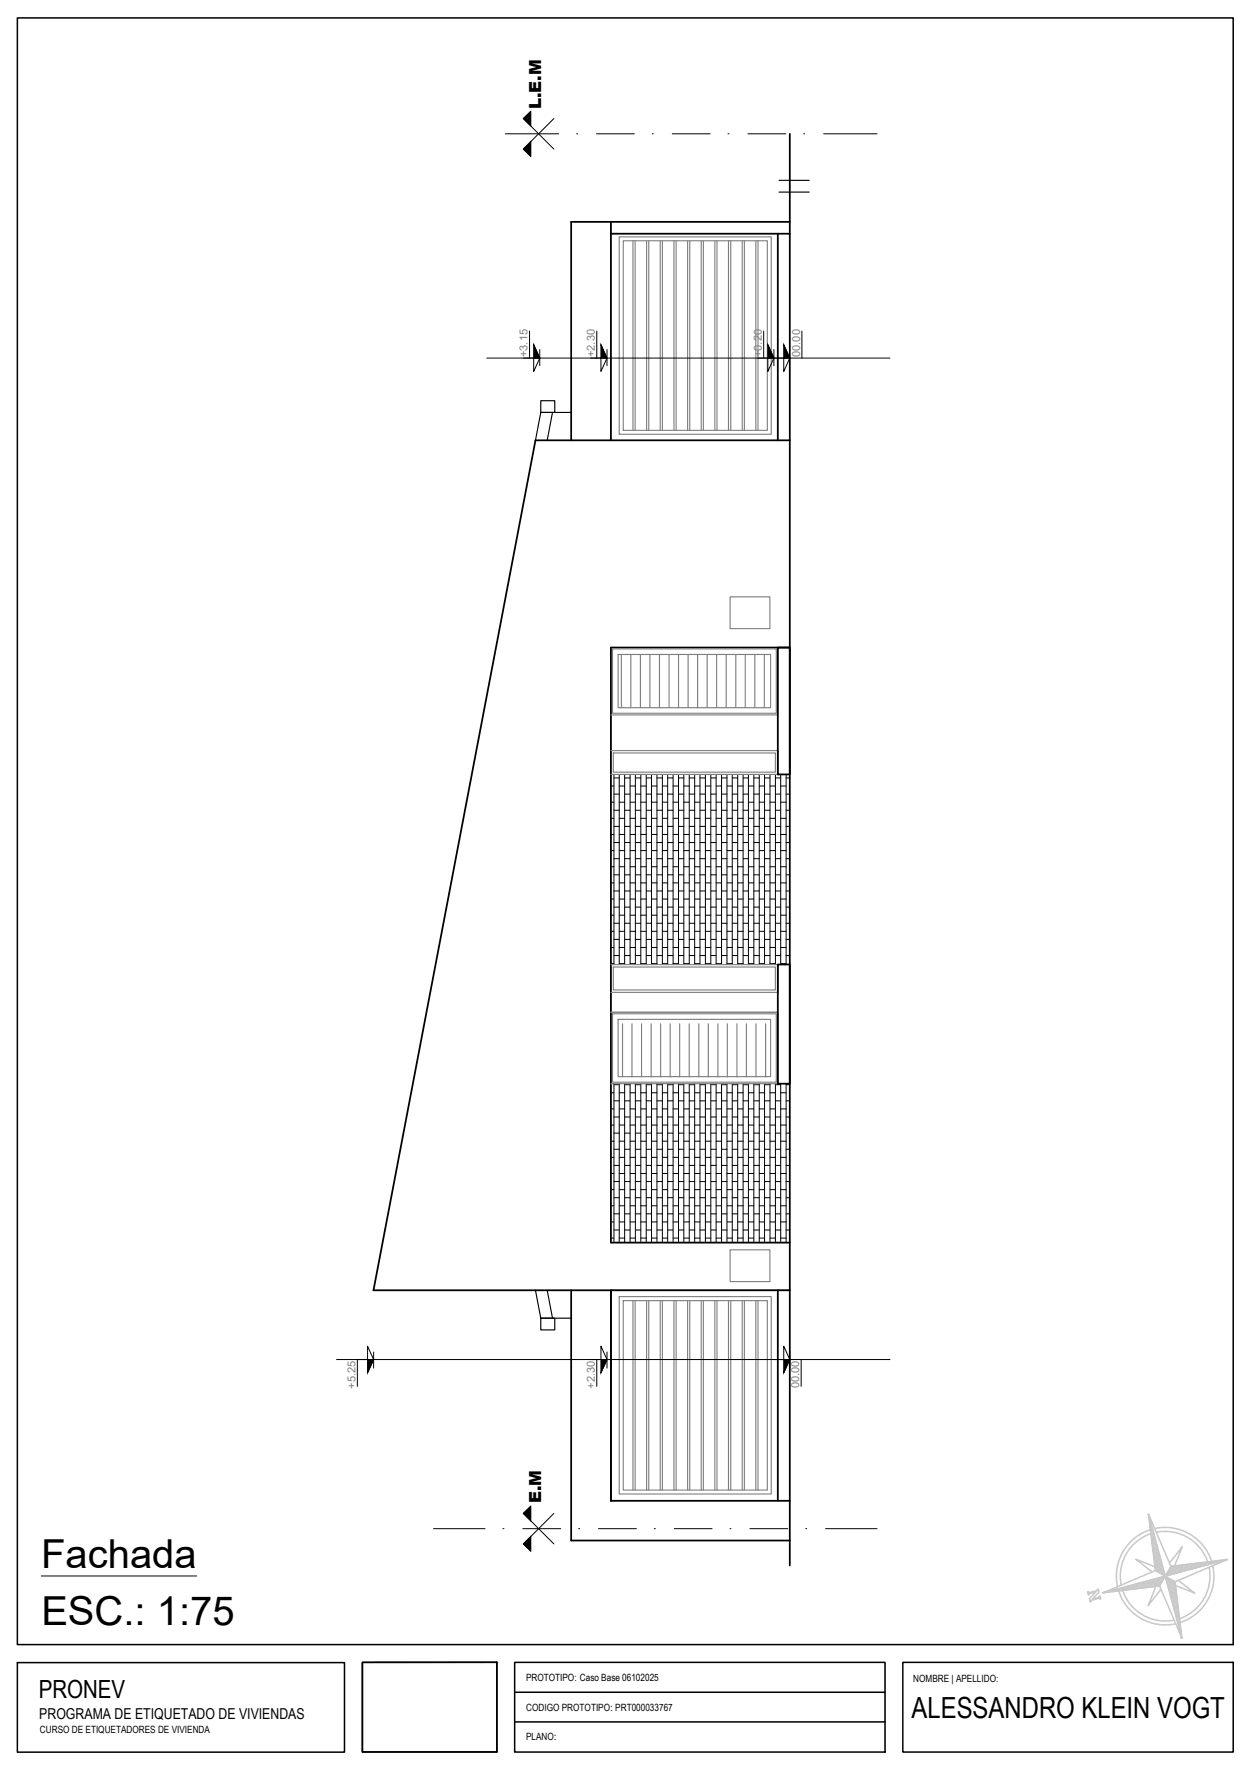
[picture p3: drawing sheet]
<svg xmlns="http://www.w3.org/2000/svg" width="210mm" height="297mm" viewBox="0 0 210 297" stroke-linecap="round" stroke-linejoin="round" font-family="sans-serif">
<!-- layer: Ejes -->
<g fill="none" stroke="#000" stroke-width=".17">
<path d="M84.8 22.5h8.9M96.9 22.5h.1M100.1 22.5h6.3M109.6 22.5h.1M112.8 22.5h6.3M122.3 22.5h.1M125.5 22.5h6.3M135 22.5h.1M138.2 22.5h9M72.7 256.5h8.7M84.6 256.5h.1M87.7 256.5h6.4"/>
<path d="M97.3 256.5h.1M100.4 256.5h6.4M110 256.5h.1M113.1 256.5h6.4M122.7 256.5h.1M125.8 256.5h6.4M135.4 256.5h.1M138.5 256.5h8.7"/>
</g>
<!-- layer: Cotas -->
<g fill="none" stroke="#000" stroke-width=".17">
<path d="M88.9 55.6v4.5M89.5 57.8l1.1 2.3M90.6 58.7v2.7M100.1 55.6v4.5M100.8 57.8l1 2.3M101.8 58.7v2.7M128.1 55.6v4.5M128.8 57.8l1.1 2.3M129.9 58.7v2.7M131.5 57.8l1 2.3M134.5 55.6v4.5M81.7 60.1h67.6"/>
<path d="M87.8 60.1h2.8l-1.1 2.2v-2.2M99.1 60.1h2.7l-1 2.2v-2.2M127.1 60.1h2.8l-1.1 2.2v-2.2M129.8 60.1h2.7l-1 2.2v-2.2M102.5 137.3h.5M102.5 134.6h.5M102.5 131.9h.5M103 130v31.9M103 138.7h.9M103 136h.9M103 133.3h.9M103 130.6h.9"/>
<path d="M103.9 130v31.9M103.9 137.3h.9M103.9 134.6h.9M103.9 131.9h.9M104.8 130v31.9M104.8 138.7h.9M104.8 136h.9M104.8 133.3h.9M104.8 130.6h.9M105.7 130v31.9M105.7 137.3h.9M105.7 134.6h.9"/>
<path d="M105.7 131.9h.9M106.6 130v31.9M106.6 138.7h.9M106.6 136h.9M106.6 133.3h.9M106.6 130.6h.9M107.5 130v31.9M107.5 137.3h.9M107.5 134.6h.9M107.5 131.9h.9M108.4 130v31.9M108.4 138.7h.9"/>
<path d="M108.4 136h.9M108.4 133.3h.9M108.4 130.6h.9M109.3 130v31.9M109.3 137.3h.9M109.3 134.6h.9M109.3 131.9h.9M110.2 130v31.9M110.2 138.7h.9M110.2 136h.9M110.2 133.3h.9M110.2 130.6h.9"/>
<path d="M111.1 130v31.9M111.1 137.3h.9M111.1 134.6h.9M111.1 131.9h.9M112 130v31.9M112 138.7h.9M112 136h.9M112 133.3h.9M112 130.6h.9M112.9 130v31.9M112.9 137.3h.9M112.9 134.6h.9"/>
<path d="M112.9 131.9h.9M113.8 130v31.9M113.8 138.7h.9M113.8 136h.9M113.8 133.3h.9M113.8 130.6h.9M114.7 130v31.9M114.7 137.3h.9M114.7 134.6h.9M114.7 131.9h.9M115.6 130v31.9M115.6 138.7h1"/>
<path d="M115.6 136h1M115.6 133.3h1M115.6 130.6h1M116.6 130v31.9M116.6 137.3h.8M116.6 134.6h.8M116.6 131.9h.8M117.4 130v31.9M117.4 138.7h1M117.4 136h1M117.4 133.3h1M117.4 130.6h1"/>
<path d="M118.4 130v31.9M118.4 137.3h.9M118.4 134.6h.9M118.4 131.9h.9M119.3 130v31.9M119.3 138.7h.9M119.3 136h.9M119.3 133.3h.9M119.3 130.6h.9M120.2 130v31.9M120.2 137.3h.9M120.2 134.6h.9"/>
<path d="M120.2 131.9h.9M121.1 130v31.9M121.1 138.7h.9M121.1 136h.9M121.1 133.3h.9M121.1 130.6h.9M122 130v31.9M122 137.3h.9M122 134.6h.9M122 131.9h.9M122.9 130v31.9M122.9 138.7h.9"/>
<path d="M122.9 136h.9M122.9 133.3h.9M122.9 130.6h.9M123.8 130v31.9M123.8 137.3h.9M123.8 134.6h.9M123.8 131.9h.9M124.7 130v31.9M124.7 138.7h.9M124.7 136h.9M124.7 133.3h.9M124.7 130.6h.9"/>
<path d="M125.6 130v31.9M125.6 137.3h.9M125.6 134.6h.9M125.6 131.9h.9M126.5 130v31.9M126.5 138.7h.9M126.5 136h.9M126.5 133.3h.9M126.5 130.6h.9M127.4 130v31.9M127.4 137.3h.9M127.4 134.6h.9"/>
<path d="M127.4 131.9h.9M128.3 130v31.9M128.3 138.7h.9M128.3 136h.9M128.3 133.3h.9M128.3 130.6h.9M129.2 130v31.9M129.2 137.3h.9M129.2 134.6h.9M129.2 131.9h.9M130.1 130v31.9M130.1 138.7h.9"/>
<path d="M130.1 136h.9M130.1 133.3h.9M130.1 130.6h.9M131 130v31.9M131 137.3h.9M131 134.6h.9M131 131.9h.9M131.9 130v31.9M131.9 138.7h.6M131.9 136h.6M131.9 133.3h.6M131.9 130.6h.6"/>
<path d="M102.5 159h.5M102.5 156.3h.5M102.5 153.6h.5M102.5 150.9h.5M102.5 148.2h.5M102.5 145.5h.5M102.5 142.7h.5M102.5 140h.5M103 157.6h.9M103 154.9h.9M103 152.2h.9M103 149.5h.9"/>
<path d="M103 146.8h.9M103 144.1h.9M103 141.4h.9M103.9 159h.9M103.9 156.3h.9M103.9 153.6h.9M103.9 150.9h.9M103.9 148.2h.9M103.9 145.5h.9M103.9 142.7h.9M103.9 140h.9M104.8 157.6h.9"/>
<path d="M104.8 154.9h.9M104.8 152.2h.9M104.8 149.5h.9M104.8 146.8h.9M104.8 144.1h.9M104.8 141.4h.9M105.7 159h.9M105.7 156.3h.9M105.7 153.6h.9M105.7 150.9h.9M105.7 148.2h.9M105.7 145.5h.9"/>
<path d="M105.7 142.7h.9M105.7 140h.9M106.6 157.6h.9M106.6 154.9h.9M106.6 152.2h.9M106.6 149.5h.9M106.6 146.8h.9M106.6 144.1h.9M106.6 141.4h.9M107.5 159h.9M107.5 156.3h.9M107.5 153.6h.9"/>
<path d="M107.5 150.9h.9M107.5 148.2h.9M107.5 145.5h.9M107.5 142.7h.9M107.5 140h.9M108.4 157.6h.9M108.4 154.9h.9M108.4 152.2h.9M108.4 149.5h.9M108.4 146.8h.9M108.4 144.1h.9M108.4 141.4h.9"/>
<path d="M109.3 159h.9M109.3 156.3h.9M109.3 153.6h.9M109.3 150.9h.9M109.3 148.2h.9M109.3 145.5h.9M109.3 142.7h.9M109.3 140h.9M110.2 157.6h.9M110.2 154.9h.9M110.2 152.2h.9M110.2 149.5h.9"/>
<path d="M110.2 146.8h.9M110.2 144.1h.9M110.2 141.4h.9M111.1 159h.9M111.1 156.3h.9M111.1 153.6h.9M111.1 150.9h.9M111.1 148.2h.9M111.1 145.5h.9M111.1 142.7h.9M111.1 140h.9M112 157.6h.9"/>
<path d="M112 154.9h.9M112 152.2h.9M112 149.5h.9M112 146.8h.9M112 144.1h.9M112 141.4h.9M112.9 159h.9M112.9 156.3h.9M112.9 153.6h.9M112.9 150.9h.9M112.9 148.2h.9M112.9 145.5h.9"/>
<path d="M112.9 142.7h.9M112.9 140h.9M113.8 157.6h.9M113.8 154.9h.9M113.8 152.2h.9M113.8 149.5h.9M113.8 146.8h.9M113.8 144.1h.9M113.8 141.4h.9M114.7 159h.9M114.7 156.3h.9M114.7 153.6h.9"/>
<path d="M114.7 150.9h.9M114.7 148.2h.9M114.7 145.5h.9M114.7 142.7h.9M114.7 140h.9M115.6 157.6h1M115.6 154.9h1M115.6 152.2h1M115.6 149.5h1M115.6 146.8h1M115.6 144.1h1M115.6 141.4h1"/>
<path d="M116.6 159h.8M116.6 156.3h.8M116.6 153.6h.8M116.6 150.9h.8M116.6 148.2h.8M116.6 145.5h.8M116.6 142.7h.8M116.6 140h.8M117.4 157.6h1M117.4 154.9h1M117.4 152.2h1M117.4 149.5h1"/>
<path d="M117.4 146.8h1M117.4 144.1h1M117.4 141.4h1M118.4 159h.9M118.4 156.3h.9M118.4 153.6h.9M118.4 150.9h.9M118.4 148.2h.9M118.4 145.5h.9M118.4 142.7h.9M118.4 140h.9M119.3 157.6h.9"/>
<path d="M119.3 154.9h.9M119.3 152.2h.9M119.3 149.5h.9M119.3 146.8h.9M119.3 144.1h.9M119.3 141.4h.9M120.2 159h.9M120.2 156.3h.9M120.2 153.6h.9M120.2 150.9h.9M120.2 148.2h.9M120.2 145.5h.9"/>
<path d="M120.2 142.7h.9M120.2 140h.9M121.1 157.6h.9M121.1 154.9h.9M121.1 152.2h.9M121.1 149.5h.9M121.1 146.8h.9M121.1 144.1h.9M121.1 141.4h.9M122 159h.9M122 156.3h.9M122 153.6h.9"/>
<path d="M122 150.9h.9M122 148.2h.9M122 145.5h.9M122 142.7h.9M122 140h.9M122.9 157.6h.9M122.9 154.9h.9M122.9 152.2h.9M122.9 149.5h.9M122.9 146.8h.9M122.9 144.1h.9M122.9 141.4h.9"/>
<path d="M123.8 159h.9M123.8 156.3h.9M123.8 153.6h.9M123.8 150.9h.9M123.8 148.2h.9M123.8 145.5h.9M123.8 142.7h.9M123.8 140h.9M124.7 157.6h.9M124.7 154.9h.9M124.7 152.2h.9M124.7 149.5h.9"/>
<path d="M124.7 146.8h.9M124.7 144.1h.9M124.7 141.4h.9M125.6 159h.9M125.6 156.3h.9M125.6 153.6h.9M125.6 150.9h.9M125.6 148.2h.9M125.6 145.5h.9M125.6 142.7h.9M125.6 140h.9M126.5 157.6h.9"/>
<path d="M126.5 154.9h.9M126.5 152.2h.9M126.5 149.5h.9M126.5 146.8h.9M126.5 144.1h.9M126.5 141.4h.9M127.4 159h.9M127.4 156.3h.9M127.4 153.6h.9M127.4 150.9h.9M127.4 148.2h.9M127.4 145.5h.9"/>
<path d="M127.4 142.7h.9M127.4 140h.9M128.3 157.6h.9M128.3 154.9h.9M128.3 152.2h.9M128.3 149.5h.9M128.3 146.8h.9M128.3 144.1h.9M128.3 141.4h.9M129.2 159h.9M129.2 156.3h.9M129.2 153.6h.9"/>
<path d="M129.2 150.9h.9M129.2 148.2h.9M129.2 145.5h.9M129.2 142.7h.9M129.2 140h.9M130.1 157.6h.9M130.1 154.9h.9M130.1 152.2h.9M130.1 149.5h.9M130.1 146.8h.9M130.1 144.1h.9M130.1 141.4h.9"/>
<path d="M131 159h.9M131 156.3h.9M131 153.6h.9M131 150.9h.9M131 148.2h.9M131 145.5h.9M131 142.7h.9M131 140h.9M131.9 157.6h.6M131.9 154.9h.6M131.9 152.2h.6M131.9 149.5h.6"/>
<path d="M131.9 146.8h.6M131.9 144.1h.6M131.9 141.4h.6M102.5 161.7h.5M103 160.4h.9M103.9 161.7h.9M104.8 160.4h.9M105.7 161.7h.9M106.6 160.4h.9M107.5 161.7h.9M108.4 160.4h.9M109.3 161.7h.9"/>
<path d="M110.2 160.4h.9M111.1 161.7h.9M112 160.4h.9M112.9 161.7h.9M113.8 160.4h.9M114.7 161.7h.9M115.6 160.4h1M116.6 161.7h.8M117.4 160.4h1M118.4 161.7h.9M119.3 160.4h.9M120.2 161.7h.9"/>
<path d="M121.1 160.4h.9M122 161.7h.9M122.9 160.4h.9M123.8 161.7h.9M124.7 160.4h.9M125.6 161.7h.9M126.5 160.4h.9M127.4 161.7h.9M128.3 160.4h.9M129.2 161.7h.9M130.1 160.4h.9M131 161.7h.9"/>
<path d="M131.9 160.4h.6M102.5 199.6h.5M102.5 196.9h.5M102.5 194.2h.5M102.5 191.5h.5M102.5 188.8h.5M102.5 186.1h.5M102.5 183.4h.5M103 181.9v26.6M103 198.3h.9M103 195.6h.9M103 192.9h.9"/>
<path d="M103 190.2h.9M103 187.5h.9M103 184.7h.9M103 182h.9M103.9 181.9v26.6M103.9 199.6h.9M103.9 196.9h.9M103.9 194.2h.9M103.9 191.5h.9M103.9 188.8h.9M103.9 186.1h.9M103.9 183.4h.9"/>
<path d="M104.8 181.9v26.6M104.8 198.3h.9M104.8 195.6h.9M104.8 192.9h.9M104.8 190.2h.9M104.8 187.5h.9M104.8 184.7h.9M104.8 182h.9M105.7 181.9v26.6M105.7 199.6h.9M105.7 196.9h.9M105.7 194.2h.9"/>
<path d="M105.7 191.5h.9M105.7 188.8h.9M105.7 186.1h.9M105.7 183.4h.9M106.6 181.9v26.6M106.6 198.3h.9M106.6 195.6h.9M106.6 192.9h.9M106.6 190.2h.9M106.6 187.5h.9M106.6 184.7h.9M106.6 182h.9"/>
<path d="M107.5 181.9v26.6M107.5 199.6h.9M107.5 196.9h.9M107.5 194.2h.9M107.5 191.5h.9M107.5 188.8h.9M107.5 186.1h.9M107.5 183.4h.9M108.4 181.9v26.6M108.4 198.3h.9M108.4 195.6h.9M108.4 192.9h.9"/>
<path d="M108.4 190.2h.9M108.4 187.5h.9M108.4 184.7h.9M108.4 182h.9M109.3 181.9v26.6M109.3 199.6h.9M109.3 196.9h.9M109.3 194.2h.9M109.3 191.5h.9M109.3 188.8h.9M109.3 186.1h.9M109.3 183.4h.9"/>
<path d="M110.2 181.9v26.6M110.2 198.3h.9M110.2 195.6h.9M110.2 192.9h.9M110.2 190.2h.9M110.2 187.5h.9M110.2 184.7h.9M110.2 182h.9M111.1 181.9v26.6M111.1 199.6h.9M111.1 196.9h.9M111.1 194.2h.9"/>
<path d="M111.1 191.5h.9M111.1 188.8h.9M111.1 186.1h.9M111.1 183.4h.9M112 181.9v26.6M112 198.3h.9M112 195.6h.9M112 192.9h.9M112 190.2h.9M112 187.5h.9M112 184.7h.9M112 182h.9"/>
<path d="M112.9 181.9v26.6M112.9 199.6h.9M112.9 196.9h.9M112.9 194.2h.9M112.9 191.5h.9M112.9 188.8h.9M112.9 186.1h.9M112.9 183.4h.9M113.8 181.9v26.6M113.8 198.3h.9M113.8 195.6h.9M113.8 192.9h.9"/>
<path d="M113.8 190.2h.9M113.8 187.5h.9M113.8 184.7h.9M113.8 182h.9M114.7 181.9v26.6M114.7 199.6h.9M114.7 196.9h.9M114.7 194.2h.9M114.7 191.5h.9M114.7 188.8h.9M114.7 186.1h.9M114.7 183.4h.9"/>
<path d="M115.6 181.9v26.6M115.6 198.3h1M115.6 195.6h1M115.6 192.9h1M115.6 190.2h1M115.6 187.5h1M115.6 184.7h1M115.6 182h1M116.6 181.9v26.6M116.6 199.6h.8M116.6 196.9h.8M116.6 194.2h.8"/>
<path d="M116.6 191.5h.8M116.6 188.8h.8M116.6 186.1h.8M116.6 183.4h.8M117.4 181.9v26.6M117.4 198.3h1M117.4 195.6h1M117.4 192.9h1M117.4 190.2h1M117.4 187.5h1M117.4 184.7h1M117.4 182h1"/>
<path d="M118.4 181.9v26.6M118.4 199.6h.9M118.4 196.9h.9M118.4 194.2h.9M118.4 191.5h.9M118.4 188.8h.9M118.4 186.1h.9M118.4 183.4h.9M119.3 181.9v26.6M119.3 198.3h.9M119.3 195.6h.9M119.3 192.9h.9"/>
<path d="M119.3 190.2h.9M119.3 187.5h.9M119.3 184.7h.9M119.3 182h.9M120.2 181.9v26.6M120.2 199.6h.9M120.2 196.9h.9M120.2 194.2h.9M120.2 191.5h.9M120.2 188.8h.9M120.2 186.1h.9M120.2 183.4h.9"/>
<path d="M121.1 181.9v26.6M121.1 198.3h.9M121.1 195.6h.9M121.1 192.9h.9M121.1 190.2h.9M121.1 187.5h.9M121.1 184.7h.9M121.1 182h.9M122 181.9v26.6M122 199.6h.9M122 196.9h.9M122 194.2h.9"/>
<path d="M122 191.5h.9M122 188.8h.9M122 186.1h.9M122 183.4h.9M122.9 181.9v26.6M122.9 198.3h.9M122.9 195.6h.9M122.9 192.9h.9M122.9 190.2h.9M122.9 187.5h.9M122.9 184.7h.9M122.9 182h.9"/>
<path d="M123.8 181.9v26.6M123.8 199.6h.9M123.8 196.9h.9M123.8 194.2h.9M123.8 191.5h.9M123.8 188.8h.9M123.8 186.1h.9M123.8 183.4h.9M124.7 181.9v26.6M124.7 198.3h.9M124.7 195.6h.9M124.7 192.9h.9"/>
<path d="M124.7 190.2h.9M124.7 187.5h.9M124.7 184.7h.9M124.7 182h.9M125.6 181.9v26.6M125.6 199.6h.9M125.6 196.9h.9M125.6 194.2h.9M125.6 191.5h.9M125.6 188.8h.9M125.6 186.1h.9M125.6 183.4h.9"/>
<path d="M126.5 181.9v26.6M126.5 198.3h.9M126.5 195.6h.9M126.5 192.9h.9M126.5 190.2h.9M126.5 187.5h.9M126.5 184.7h.9M126.5 182h.9M127.4 181.9v26.6M127.4 199.6h.9M127.4 196.9h.9M127.4 194.2h.9"/>
<path d="M127.4 191.5h.9M127.4 188.8h.9M127.4 186.1h.9M127.4 183.4h.9M128.3 181.9v26.6M128.3 198.3h.9M128.3 195.6h.9M128.3 192.9h.9M128.3 190.2h.9M128.3 187.5h.9M128.3 184.7h.9M128.3 182h.9"/>
<path d="M129.2 181.9v26.6M129.2 199.6h.9M129.2 196.9h.9M129.2 194.2h.9M129.2 191.5h.9M129.2 188.8h.9M129.2 186.1h.9M129.2 183.4h.9M130.1 181.9v26.6M130.1 198.3h.9M130.1 195.6h.9M130.1 192.9h.9"/>
<path d="M130.1 190.2h.9M130.1 187.5h.9M130.1 184.7h.9M130.1 182h.9M131 181.9v26.6M131 199.6h.9M131 196.9h.9M131 194.2h.9M131 191.5h.9M131 188.8h.9M131 186.1h.9M131 183.4h.9"/>
<path d="M131.9 181.9v26.6M131.9 198.3h.6M131.9 195.6h.6M131.9 192.9h.6M131.9 190.2h.6M131.9 187.5h.6M131.9 184.7h.6M131.9 182h.6M102.5 207.8h.5M102.5 205.1h.5M102.5 202.4h.5M103 206.4h.9"/>
<path d="M103 203.7h.9M103 201h.9M103.9 207.8h.9M103.9 205.1h.9M103.9 202.4h.9M104.8 206.4h.9M104.8 203.7h.9M104.8 201h.9M105.7 207.8h.9M105.7 205.1h.9M105.7 202.4h.9M106.6 206.4h.9"/>
<path d="M106.6 203.7h.9M106.6 201h.9M107.5 207.8h.9M107.5 205.1h.9M107.5 202.4h.9M108.4 206.4h.9M108.4 203.7h.9M108.4 201h.9M109.3 207.8h.9M109.3 205.1h.9M109.3 202.4h.9M110.2 206.4h.9"/>
<path d="M110.2 203.7h.9M110.2 201h.9M111.1 207.8h.9M111.1 205.1h.9M111.1 202.4h.9M112 206.4h.9M112 203.7h.9M112 201h.9M112.9 207.8h.9M112.9 205.1h.9M112.9 202.4h.9M113.8 206.4h.9"/>
<path d="M113.8 203.7h.9M113.8 201h.9M114.7 207.8h.9M114.7 205.1h.9M114.7 202.4h.9M115.6 206.4h1M115.6 203.7h1M115.6 201h1M116.6 207.8h.8M116.6 205.1h.8M116.6 202.4h.8M117.4 206.4h1"/>
<path d="M117.4 203.7h1M117.4 201h1M118.4 207.8h.9M118.4 205.1h.9M118.4 202.4h.9M119.3 206.4h.9M119.3 203.7h.9M119.3 201h.9M120.2 207.8h.9M120.2 205.1h.9M120.2 202.4h.9M121.1 206.4h.9"/>
<path d="M121.1 203.7h.9M121.1 201h.9M122 207.8h.9M122 205.1h.9M122 202.4h.9M122.9 206.4h.9M122.9 203.7h.9M122.9 201h.9M123.8 207.8h.9M123.8 205.1h.9M123.8 202.4h.9M124.7 206.4h.9"/>
<path d="M124.7 203.7h.9M124.7 201h.9M125.6 207.8h.9M125.6 205.1h.9M125.6 202.4h.9M126.5 206.4h.9M126.5 203.7h.9M126.5 201h.9M127.4 207.8h.9M127.4 205.1h.9M127.4 202.4h.9M128.3 206.4h.9"/>
<path d="M128.3 203.7h.9M128.3 201h.9M129.2 207.8h.9M129.2 205.1h.9M129.2 202.4h.9M130.1 206.4h.9M130.1 203.7h.9M130.1 201h.9M131 207.8h.9M131 205.1h.9M131 202.4h.9M131.9 206.4h.6"/>
<path d="M131.9 203.7h.6M131.9 201h.6M56.5 228.2h92.8M61.7 228.2v-2.3l1 2.3h-2.7v4.5M62.7 228.2l-1 2.2M62.7 226.9v2.7M99.1 228.2h2.7l-1-2.3v2.3M100.1 228.2v4.5M101.8 226.9v2.7M101.8 228.2l-1 2.2M129.8 228.2h2.7l-1-2.3v2.3M132.5 228.2l-1 2.2"/>
<path d="M132.5 226.9v2.7M134.4 228.2v4.5"/>
</g>
<!-- layer: Vistas -->
<path d="M102.5 37.2v36.7M102.5 39.2h30M130.5 39.2v34.7M132.5 37.2h-36.7v36.7M132.5 22.5v240.2M132.5 73.9h-42.7l-27.1 142.6h69.8M130.5 108.7h2v21.3h-2zM132.5 108.7h-30v99.8h30M130.5 161.9h2v20h-2zM95.8 216.5v42h36.7M102.5 216.5v35.4h30M130.5 216.5v35.4" fill="none" stroke="#000" stroke-width=".3"/>
<!-- layer: Aberturas -->
<g fill="none" stroke="#808080" stroke-width=".19">
<path d="M103.9 39.8h25.5v33.1h-25.5zM104.6 40.4h24.1v31.8h-24.1zM106.2 40.4v31.8M106.6 40.4v31.8M108.5 40.4v31.8M108.9 40.4v31.8M110.8 40.4v31.8M111.1 40.4v31.8M113.1 40.4v31.8M113.4 40.4v31.8M115.4 40.4v31.8M115.7 40.4v31.8"/>
<path d="M117.7 40.4v31.8M118 40.4v31.8M119.9 40.4v31.8M120.3 40.4v31.8M122.2 40.4v31.8M122.6 40.4v31.8M124.5 40.4v31.8M124.9 40.4v31.8M126.8 40.4v31.8M127.2 40.4v31.8M102.8 108.9h27.5v10.8h-27.5zM103.7 109.8h25.6v9h-25.6z"/>
<path d="M104.3 109.8v9M105.8 109.8v9M107.5 109.8v9M109 109.8v9M110.7 109.8v9M112.3 109.8v9M113.8 109.8v9M115.5 109.8v9M117 109.8v9M118.7 109.8v9M120.2 109.8v9M121.8 109.8v9"/>
<path d="M122.5 100.2h6.7v5.3h-6.7zM123.5 109.8v9M125 109.8v9M126.7 109.8v9M128.2 109.8v9M130.5 108.6v11.4h-28M102.5 130h28M102.5 126h28M102.9 126.4h27.2v3.2h-27.2zM102.5 169.9h28M102.5 166.5h28M102.5 161.9h28"/>
<path d="M102.8 170.1h27.5v11.5h-27.5zM102.9 162.3h27.2v3.8h-27.2zM103.7 171.1h25.6v9.6h-25.6zM104.5 171.8v8.9M106 171.8v8.9M107.6 171.8v8.9M109.3 171.8v8.9M110.8 171.8v8.9M112.5 171.8v8.9M114 171.8v8.9M115.6 171.8v8.9M117.3 171.8v8.9"/>
<path d="M118.8 171.8v8.9M120.5 171.8v8.9M122 171.8v8.9M123.6 171.8v8.9M125.2 171.8v8.9M126.8 171.8v8.9M128.5 171.8v8.9M102.5 181.9h28M103.9 217.6h25.5v33.1h-25.5zM104.6 218.3h24.1v31.8h-24.1zM106.2 218.3v31.8M106.6 218.3v31.8"/>
<path d="M108.5 218.3v31.8M108.9 218.3v31.8M110.8 218.3v31.8M111.1 218.3v31.8M113.1 218.3v31.8M113.4 218.3v31.8M115.4 218.3v31.8M115.7 218.3v31.8M117.7 218.3v31.8M118 218.3v31.8M119.9 218.3v31.8M120.3 218.3v31.8"/>
<path d="M122.2 218.3v31.8M122.5 209.7h6.7v5.4h-6.7zM122.6 218.3v31.8M124.5 218.3v31.8M124.9 218.3v31.8M126.8 218.3v31.8M127.2 218.3v31.8"/>
</g>
<!-- layer: Cotas -->
<path d="M130.5 126v4M130.5 161.9v4.6M102.5 216.5h30" fill="none" stroke="#000" stroke-width=".19"/>
<!-- layer: Detalles -->
<path d="M130.5 169.9v12" fill="none" stroke="#000" stroke-width=".17"/>
<!-- layer: Cotas -->
<path d="M102.5 216.5v35.4" fill="none" stroke="#000" stroke-width=".3"/>
<!-- layer: Textos -->
<path d="M92.9 19.9l-5.1 5.1 1.2 1.2v-2.4M89 21.1v-2.4l-1.2 1.2 5.1 5.1M89 255.2v-2.4l-1.2 1.2 5.1 5.1M92.9 254l-5.1 5.1 1.2 1.2v-2.4M6.9 264.5h26.1" fill="none" stroke="#000" stroke-width=".17"/>
<path d="M87.8 19.9l1.2-1.2v2.4zM87.8 25l1.2-1.2v2.4zM87.8 259.1l1.2-1.2v2.4zM87.8 254l1.2-1.2v2.4z" fill="#000" stroke="#000" stroke-width=".17"/>
<!-- layer: Detalles -->
<path d="M130.7 32.2h5.1M130.7 30.3h5.1" fill="none" stroke="#000" stroke-width=".19"/>
<!-- layer: Cotas -->
<path d="M89.5 57.8l1.1 2.3h-1.1zM100.8 57.8l1 2.3h-1zM128.8 57.8l1.1 2.3h-1.1zM131.5 57.8l1 2.3h-1zM61.7 228.2h1l-1 2.2zM100.8 228.2h1l-1 2.2zM131.5 228.2h1l-1 2.2z" fill="#000" stroke="#000" stroke-width=".17"/>
<!-- layer: Vistas -->
<path d="M90.7 67.2h2.4v2h-2.4zM92.7 69.2l-.9 4.7M95.8 69.2h-5.1l-.9 4.7M89.8 216.5l.9 4.7h5.1M91.8 216.5l.9 4.7M90.7 221.2h2.4v2h-2.4z" fill="none" stroke="#000" stroke-width=".19"/>
<!-- layer: 0 -->
<path d="M2.9 3h204v273h-204zM2.9 279h54.9v15h-54.9zM60.8 279h22.6v15h-22.6zM86.4 279h62.1v15h-62.1zM151.5 279h55.4v15h-55.4zM86.4 284h62.1M86.4 289h62.1" fill="none" stroke="#000" stroke-width=".25"/>
<g fill="none" stroke="#c7c8ca" stroke-width=".25">
<path d="M192.7 254.1l2.8 10.4-10.4 2.8 8.8-3.7zM192.7 254.1l3.8 8.8M192.7 254.1h.1M192.8 254.4h.1M192.8 254.6h.1M192.9 254.8h-.1M192.9 255h-.1M193 255.2h-.1M193.1 255.4h-.2M193.1 257.4l.5-.2a7.5 7.5 0 0 0-5.5 8.8M193.1 255.6l-.2 .1M193.2 255.8l-.3 .1"/>
<path d="M193.2 256l-.2 .1M193.3 256.2l-.3 .1M193.4 256.4l-.4 .1M193.4 256.6a8.2 8.2 0 0 0-5.9 9.7M193.4 256.6l-.4 .1M193.5 256.8l-.4 .1M193.5 257l-.4 .2M193.6 257.5l-.5 .1M193.7 257.7l-.5 .1M193.7 257.9l-.5 .1M193.7 256.5a8.2 8.2 0 0 1 9.6 5.5M193.8 258.1l-.6 .2"/>
<path d="M193.8 258.3l-.6 .2M193.9 258.5l-.6 .2M194 258.7l-.7 .2M194 257.1a7.5 7.5 0 0 1 8.7 5.5M194 258.9l-.7 .2M194.1 259.1l-.7 .2M194.1 259.3l-.7 .2M194.2 259.5l-.8 .3M194.2 259.8l-.8 .2M194.3 260l-.8 .2M182.5 267.2l.1-.1 .1 .2 1.4-.4v-.2h.2l.1 .5-1.1 1.2 1.2-.4-.1-.1 .2-.1 .1 .5-.2 .1v-.2l-1.5 .4 .1 .2h-.2l-.1-.5 1.1-1.2-1.2 .4 .1 .1-.2 .1zM185.1 267.3l9.5-1.2 .9-1.6 2.8 10.4"/>
<path d="M185.1 267.3h.1M185.3 267.2l.1 .1M185.6 267.2h.1M185.8 267.1v.1M186 267.1v.1M186.2 267v.2M186.4 267l.1 .1M186.6 266.9l.1 .2M186.8 266.8l.1 .3M187 266.8l.1 .3M187.2 266.7l.1 .3M187.4 266.7l.1 .3"/>
<path d="M187.6 266.6a8.2 8.2 0 0 0 9.7 5.9M187.6 266.6l.1 .4M187.8 266.6l.2 .4M188.1 266.5l.1 .4M188.2 266.5a7.5 7.5 0 0 0 8.8 5.4M188.3 266.4l.1 .5M188.5 266.4l.1 .5M188.7 266.3l.1 .5M188.9 266.3l.1 .5M189.1 266.2l.1 .6M189.3 266.2l.2 .6M189.5 266.1l.2 .6"/>
<path d="M189.7 266.1l.2 .6M189.9 266l.2 .7M190.1 266l.2 .7M190.3 265.9l.2 .7M190.6 265.8l.1 .8M190.7 265.8l.3 .8M191 265.7l.2 .9M191.2 265.7l.2 .8M191.4 265.6l.2 .9M191.6 265.6l.2 .9M191.8 265.5l.3 1M192 265.5l.3 .9"/>
<path d="M192.2 265.4l.3 1M192.4 265.3l.3 1.1M192.6 265.3l.3 1.1M192.8 265.2l.3 1.1M193 265.2l.4 1.1M193.2 265.1l.4 1.2M193.5 265l.3 1.3M193.7 265l.3 1.2M193.7 262.9l-3.1-1.2 2.6 2M193.9 263.6l1.6 .9M193.9 264.9l.3 1.3M193.9 266.3l-1.2 3.2 2-2.7"/>
<path d="M194.1 264.9l.3 1.3M194.3 264.8l.3 1.3M194.3 260.2l-.8 .2M194.4 260.4l-.9 .2M194.5 260.6l-1 .2M194.5 264.8l.3 1M194.5 260.8l-.9 .2M194.6 266.1l3.7 8.8M194.6 261l-1 .3M194.6 261.2l-1 .3M194.7 261.4l-1.1 .3M194.7 264.7l.2 .8"/>
<path d="M194.7 261.6l-1 .3M194.8 261.8l-1.1 .3M194.9 262l-1.2 .3M194.9 262.3l-1.1 .3M194.9 264.7l.2 .6M195 262.5l-1.2 .3M195 262.7l-1.2 .3M195.1 262.9l-1.3 .3M195.1 263.1l-1.3 .3M195.1 264.6l.1 .4M195.2 263.3l-1.2 .3M195.2 263.5l-1 .3"/>
<path d="M195.3 263.7l-.8 .2M195.3 264.6l.1 .1M195.3 263.9l-.6 .2M195.4 264.1l-.4 .1M195.5 264.3l-.2 .1M195.6 264.3l.1 .2M195.7 264.6l-.1 .1M195.8 264l.1 .4M196 263.8l.1 .6M196 264.8l-.4 .1M196.1 263.5l.2 .8M196.3 263.2l.2 1"/>
<path d="M196.3 264.9l-.6 .2M196.3 262.2l2.1-2.6-1.3 3.1M196.4 263l.3 1.2M196.5 265.1l-.8 .2M196.6 262.8l.3 1.3M196.8 262.8l.3 1.3M196.8 265.2l-1 .3M197 262.8l.4 1.2M197.1 265.4l-1.3 .3M197.2 265.5l1.1 9.4M197.2 265.6l-1.3 .3M197.2 265.8l-1.2 .3"/>
<path d="M197.2 266l-1.2 .4M197.2 262.8l.4 1.1M197.2 266.2l-1.1 .4M197.3 266.5l-1.2 .3M197.3 266.7l-1.1 .3M197.3 266.9l-1.1 .3M197.4 267.1l-1.1 .3M197.4 267.3l-1.1 .3M197.4 267.5l-1 .3M197.4 267.8l-1 .2M197.5 262.7l.3 1.2M197.5 268l-1 .2"/>
<path d="M197.5 268.2l-.9 .2M197.5 268.4l-.9 .2M197.5 268.6l-.8 .2M197.6 268.8l-.9 .2M197.6 269l-.8 .3M197.6 269.3l-.8 .2M197.6 269.5l-.7 .2M197.7 262.7l.3 1.1M197.7 269.7l-.8 .2M197.7 269.9l-.7 .2M197.7 270.1l-.6 .2M197.8 270.3l-.7 .2"/>
<path d="M197.8 270.6l-.6 .1M197.8 265.3l2.6 2.1-3.1-1.3M197.8 270.8l-.6 .1M197.8 271l-.5 .1M197.9 271.2l-.6 .1M197.9 262.7l.3 1.1M197.9 271.4l-.5 .1M197.9 271.8l-.4 .2M197.9 272.1l-.3 .1M198 272.3l-.4 .1M198 272.5l-.3 .1M198 272.7l-.3 .1"/>
<path d="M198 272.9l-.2 .1M198.1 273.1l-.3 .1M198.1 262.7l.3 1M198.1 273.4h-.2M198.1 273.6h-.2M198.2 273.8h-.2M198.2 274h-.1M198.2 274.4h.1M198.2 274.2l-.1 .1M198.2 274.7h.1M198.3 274.9h.1M198.3 262.6l.3 1.1"/>
<path d="M198.5 262.6l.3 1M198.7 262.6l.3 1M199 262.6l.2 .9M199.2 262.5l.2 1M199.4 262.5l.2 .9M199.6 262.5l.2 .9M199.8 262.4l.3 .9M200 262.4l.3 .8M200.3 262.4l.2 .8M200.5 262.4l.2 .7M200.7 262.4l.2 .7M200.9 262.3l.2 .7"/>
<path d="M201.1 262.3l.2 .7M201.4 262.3l.1 .6M201.6 262.3l.1 .5M201.8 262.2l.1 .6M202 262.2l.1 .5M202.2 262.2l.1 .5M202.4 262.1l.2 .5M202.9 262.1l.1 .4M202.9 263a7.5 7.5 0 0 1-5.4 8.8M203.1 262.1l.1 .3M203.3 262l.1 .4M203.5 262.8a8.2 8.2 0 0 1-5.5 9.5"/>
<path d="M203.5 262l.1 .3M203.7 262l.1 .3M203.9 262l.1 .2M204.1 261.9l.1 .3M204.4 261.9v.2M204.6 261.9v.2M204.8 261.9v.1M205 261.8v.2M205.2 261.8v.1M205.4 261.8l.1 .1M205.6 261.7l.1 .1M205.9 261.7h.1"/>
<path d="M205.9 261.7l-10.4 2.8 1-1.6 9.4-1.2-8.7 3.8-1.7-1"/>
</g>
<g font-size="6.7">
<text x="6.9" y="263.1">Fachada</text>
<text x="6.9" y="272.7">ESC.: 1:75</text>
</g>
<text font-size="4.9" x="152.9" y="288.2">ALESSANDRO KLEIN VOGT</text>
<text font-size="4.2" x="6.5" y="285">PRONEV</text>
<g font-size="2.8">
<text x="90.8" y="18.4" transform="rotate(-90 90.8 18.4)">L.E.M</text>
<text x="90.8" y="252.3" transform="rotate(-90 90.8 252.3)">E.M</text>
</g>
<text font-size="2.5" x="6.6" y="288.4">PROGRAMA DE ETIQUETADO DE VIVIENDAS</text>
<g font-size="1.9" fill="#808080">
<text x="88.5" y="59.9" transform="rotate(-90 88.5 59.9)">+3.15</text>
<text x="99.8" y="59.9" transform="rotate(-90 99.8 59.9)">+2.30</text>
<text x="127.8" y="59.9" transform="rotate(-90 127.8 59.9)">+0.20</text>
<text x="134.2" y="59.9" transform="rotate(-90 134.2 59.9)">00.00</text>
<text x="59.6" y="233" transform="rotate(-90 59.6 233)">+5.25</text>
<text x="99.8" y="233" transform="rotate(-90 99.8 233)">+2.30</text>
<text x="134.1" y="233" transform="rotate(-90 134.1 233)">00.00</text>
</g>
<g font-size="1.7">
<text x="88.3" y="282.1">PROTOTIPO: Caso Base 06102025</text>
<text x="88.3" y="287.1">CODIGO PROTOTIPO: PRT000033767</text>
<text x="153.2" y="282.2">NOMBRE | APELLIDO:</text>
<text x="6.7" y="290.9">CURSO DE ETIQUETADORES DE VIVIENDA</text>
<text x="88.3" y="292.1">PLANO:</text>
</g>
</svg>
